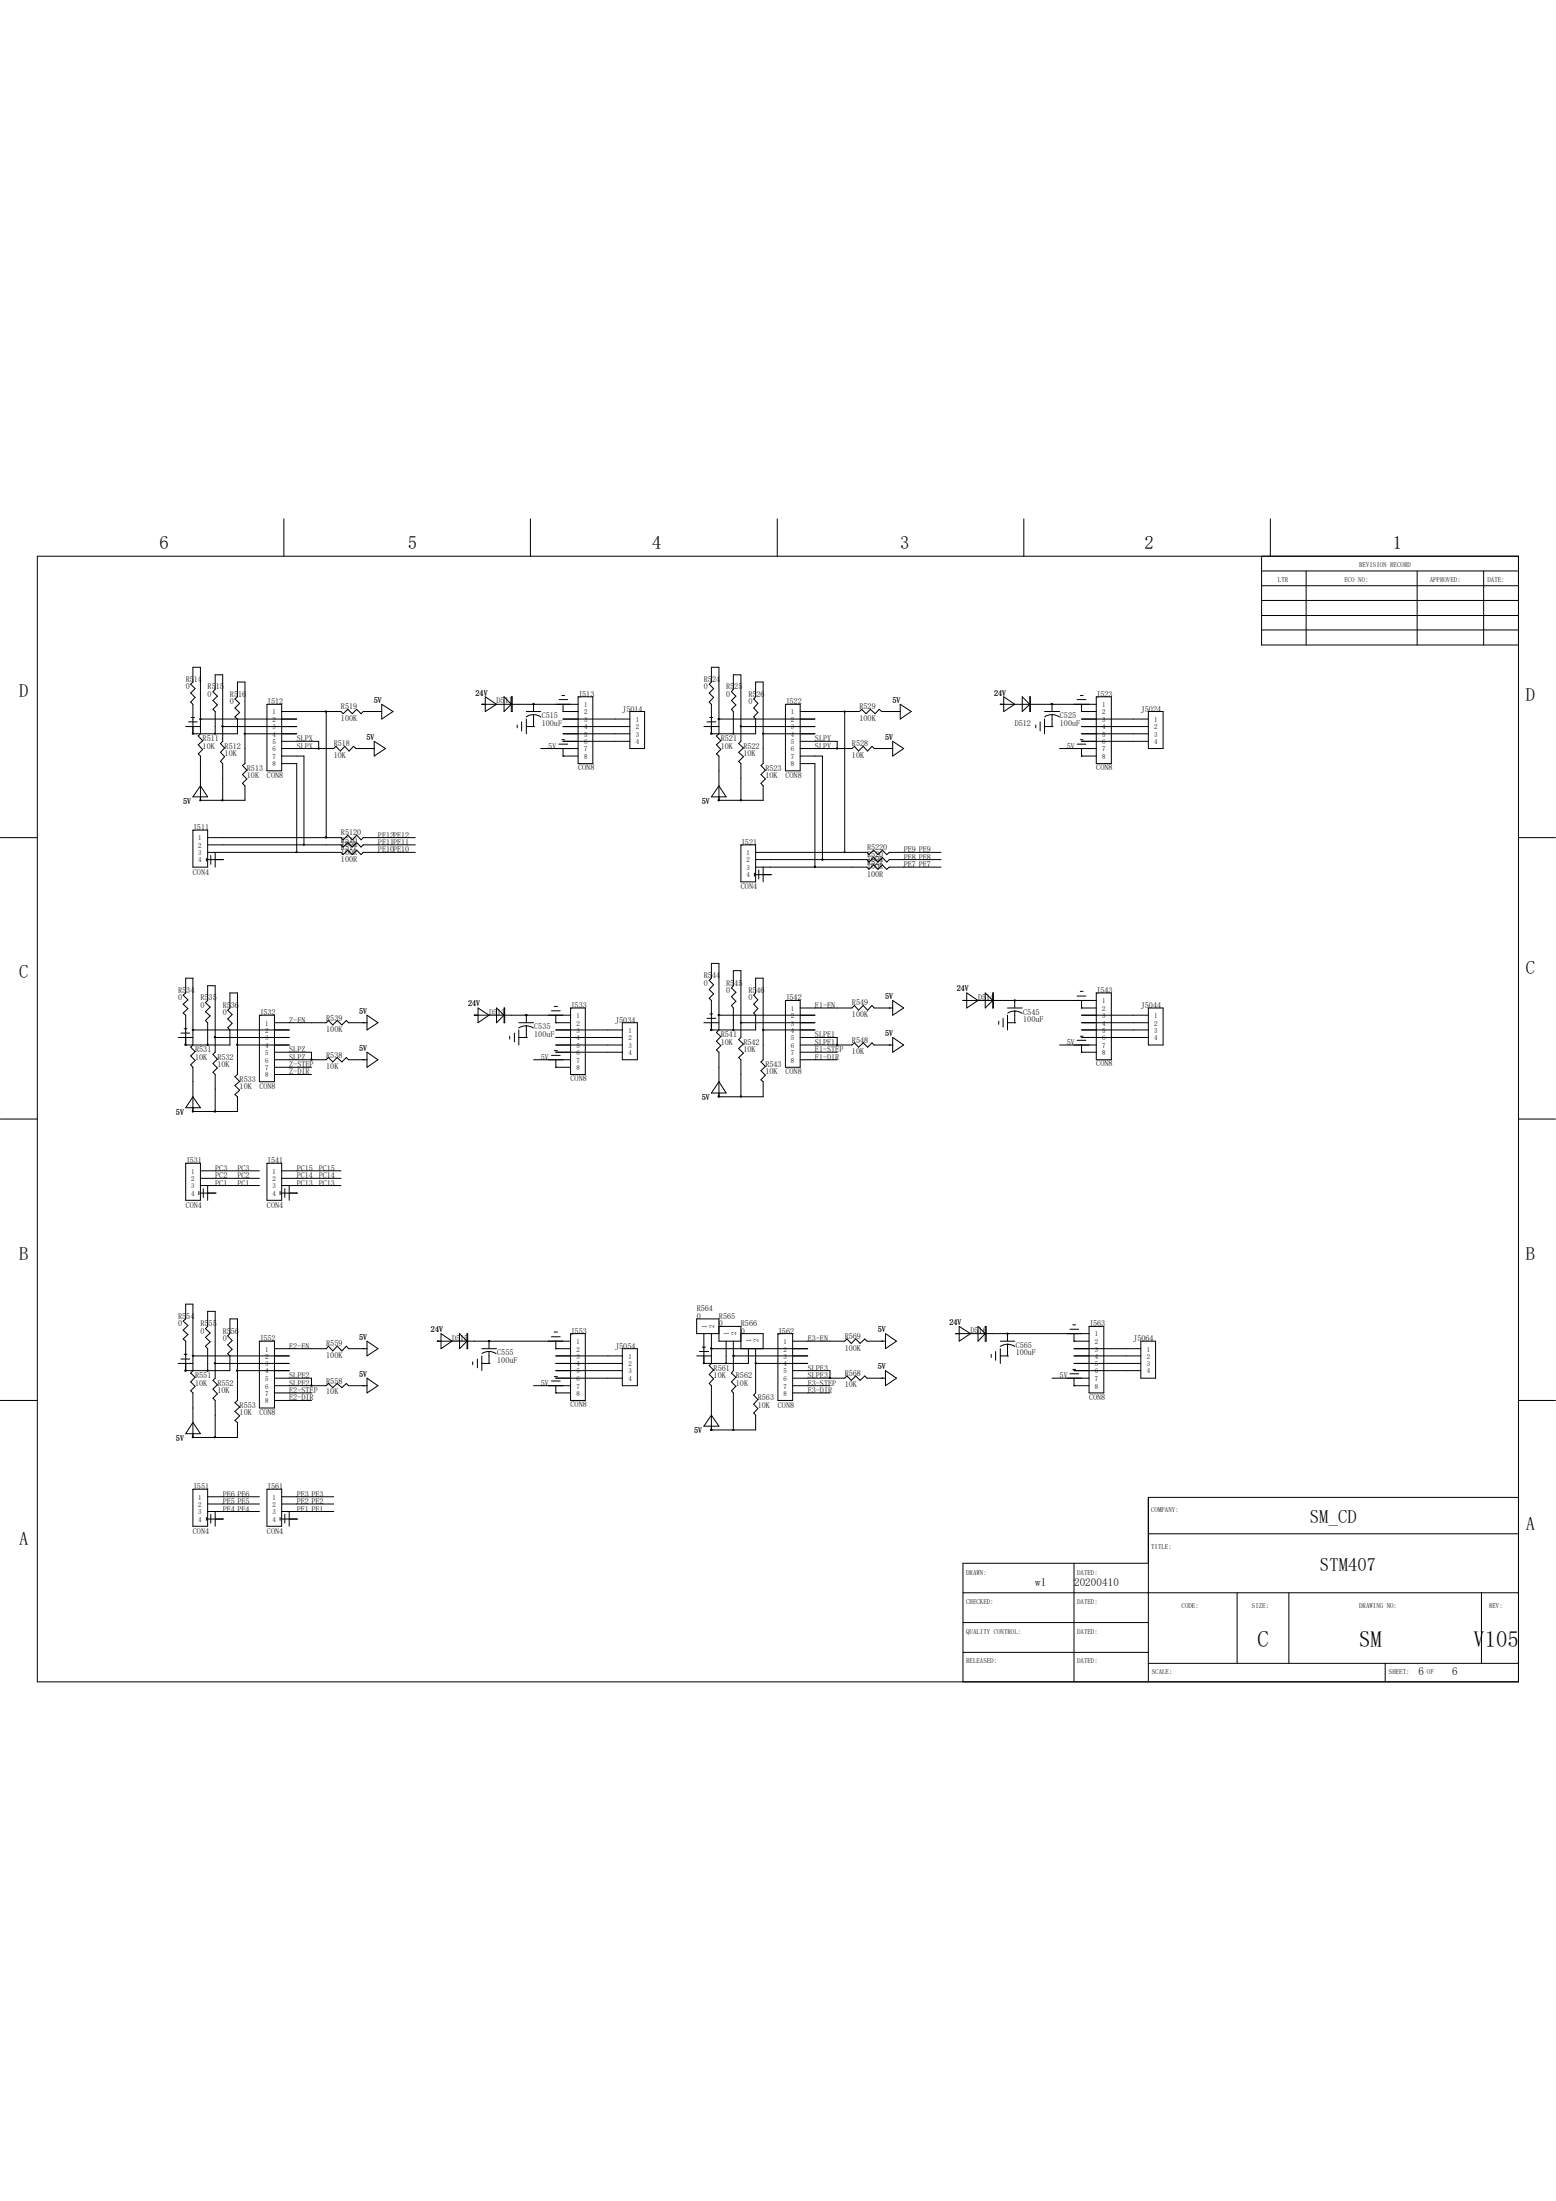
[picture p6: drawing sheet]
<svg xmlns="http://www.w3.org/2000/svg" width="210mm" height="297mm" viewBox="0 0 210 297" stroke-linecap="round" stroke-linejoin="round" font-family="sans-serif">
<g fill="none" stroke="#000" stroke-width=".13">
<path d="M5 75.1h199.9v151.8h-199.9zM38.3 70v5.1M71.6 70v5.1M104.9 70v5.1M138.2 70v5.1M170.3 77h34.6M170.3 79h34.6M170.3 75.1v11.9h34.6M171.4 70v5.1M176.3 77v10M191.3 77v10M200.2 77v10"/>
<path d="M25.1 98h2M25.4 97.4h1.2M25.8 96.8h.4M26 99h.1M26 99h6v-2l-.3-.3 .6-.6-.6-.6 .6-.6-.6-.6 .3-.3v-2h1.1v11l-.4 .3 .6 .6-.6 .6 .6 .6-.6 .6 .4 .3v2h-6M26 99v-4l-.3-.3 .6-.6-.6-.6 .6-.6-.6-.6 .3-.3v-2h1.1v9l-.3 .3 .5 .6-.5 .6 .5 .6-.5 .6 .3 .3v6M27.1 97h.1M27.1 97h12.9M29 99v-3l-.3-.3 .6-.6-.6-.6 .6-.6-.6-.6 .3-.3v-1.9h1.1v8.9l-.3 .3 .5 .6-.5 .6 .5 .6-.5 .6 .3 .3v5M30.1 98h.1M30.1 98h9.9M33.1 99h6.9"/>
<path d="M36 95h2v9h-2zM38 96h8l.3 .3 .6-.6 .6 .6 .6-.6 .6 .6 .3-.3h2.5M44 96h.1M44 96v17M51 96h.1M51.5 95l1.5 1-1.5 1zM65 95h.1M65 95h13M65.5 94l1.5 1-1.5 1zM68 94l1 1-1 1zM69 94h.1v2h-.1zM69.8 97.8v.4"/>
<path d="M70.4 97.4v1.2M71 96h2M71 98h1M71 97v2M72 95v1M72 96.4l.5 .1 .5 .3M72 95h.1M72 98h.1M72 96.4v1.6M72 96.4l-.5 .1-.5 .2M75.4 94.4h1.2M75.8 99.8h.4"/>
<path d="M75.8 93.9h.4M76 96h2M76 97h9M76 98h9M76 99h9M76 95v1M76 96h.1M78 94h2v9h-2zM85 96h2v5h-2zM95 98h2M95.4 97.4h1.2M95.8 96.8h.4"/>
<path d="M96 99h.1M96 99h6v-2l-.3-.3 .6-.6-.6-.6 .6-.6-.6-.6 .3-.3v-2h1v11l-.3 .3 .6 .6-.6 .6 .6 .6-.6 .6 .3 .3v2h-6M96 99v-4l-.3-.3 .6-.6-.6-.6 .6-.6-.6-.6 .3-.3v-2h1v9l-.3 .3 .6 .6-.6 .6 .6 .6-.6 .6 .3 .3v6M97 97h.1M97 97h13M99 99v-3l-.3-.3 .6-.6-.6-.6 .6-.6-.6-.6 .3-.3v-1.9h1v8.9l-.3 .3 .6 .6-.6 .6 .6 .6-.6 .6 .3 .3v5M100 98h.1M100 98h10M106 95h2v9h-2zM108 96h8l.3-.3 .6 .6 .6-.6 .6 .6 .6-.6 .3 .3h2.5M110 99h-7M114 96h.1"/>
<path d="M114 96v19M121 96h.1M121.5 95l1.5 1-1.5 1zM135 95h.1M135 95h13M135.5 94l1.4 1-1.4 1zM138 94l1 1-1 1zM139 94h.1v2h-.1zM139.8 97.8v.4M140.4 97.4v1.2M141 96h2M141 98h1"/>
<path d="M141 97v2M142 96.4l.5 .1 .5 .3M142 95h.1M142 98h.1M142 96.4v1.6M142 95v1M142 96.4l-.4 .1-.6 .2M145.4 94.4h1.2M145.8 99.8h.4M145.8 93.9h.4M146 96h.1M146 97h9"/>
<path d="M146 98h9M146 96h2M146 95v1M148 94h2v9h-2zM155 96h2v5h-2zM155 99h-9M170.3 81h34.6M170.3 83.1h34.6M170.3 85h34.6M0 113h5M26 112h2v5h-2zM27.1 108h.1"/>
<path d="M27.1 106l.9 1.5h-2zM27.9 115.8v.4M28 116h2.1M28.4 115.4v1.2M29 115v2M30.1 116h.1M38 103h2v12M38 100h5v1M38 101h7l.3-.3 .6 .6 .6-.6 .6 .6 .6-.6 .3 .3h2.5M38 102h3v12M43 101h.1M44 113h.1"/>
<path d="M50 101h.1M50.5 100l1.5 1-1.5 1zM56 113h-7l-.3 .3-.6-.6-.6 .6-.6-.6-.6 .6-.3-.3h-18M56 114h-7l-.3 .3-.6-.6-.6 .6-.6-.6-.6 .6-.3-.3h-18M56 115h-7l-.3 .3-.6-.6-.6 .6-.6-.6-.6 .6-.3-.3h-18M73 101h5M75.4 100.4h1.2M76 100h9M76 102h2M76 101v1M76 102h.1M97 108h.1"/>
<path d="M97 106l1 1.5h-2zM100 114h2v5h-2zM101.8 117.8v.4M102 116h15l.3 .3 .6-.6 .6 .6 .6-.6 .6 .6 .3-.3h7M102 118h2M102.4 117.4v1.2M103 117v2M104 118h.1M108 103h2v14M108 100h5v1M108 101h7l.3-.3 .6 .6 .6-.6 .6 .6 .6-.6 .3 .3h2.5M108 102h3v14"/>
<path d="M113 101h.1M120 101h.1M120.5 100l1.5 1-1.5 1zM127 117h-7l-.3 .3-.6-.6-.6 .6-.6-.6-.6 .6-.3-.3h-15M127 115h-7l-.3 .3-.6-.6-.6 .6-.6-.6-.6 .6-.3-.3h-15M143 101h5M145.4 100.4h1.2M146 102h.1M146 100h9M146 102h2M146 101v1M204.9 113h5"/>
<path d="M24 140h2M24.4 139.4h1.2M24.8 138.8h.4M26 139h.1M26 139h13M29 140h.1M29 140h10M35 137h2v9h-2zM37 138h7l.3-.3 .6 .6 .6-.6 .6 .6 .6-.6 .3 .3h2.5M49 138h.1M49.5 137l1.5 1-1.5 1zM64 137h.1"/>
<path d="M64 137h13M64.5 136l1.5 1-1.5 1zM67 136l1 1-1 1zM68 136h.1v2h-.1zM68.8 139.8v.4M69.4 139.4v1.2M70 138h2M70 140h1M70 139v2M71 138.4l-.4 .1-.6 .2M71 138.4l.4 .1 .6 .2M71 137h.1"/>
<path d="M71 140h.1M71 138.4v1.6M71 137v1M74.4 136.4h1.2M74.8 135.8h.4M75 138h.1M75 139h9M75 140h9M75 138h2M75 137v1M77 136h2v9h-2zM84 138h2v5h-2z"/>
<path d="M95 138h2M95.4 137.4h1.2M95.8 136.8h.4M96 139h.1M96 139h6v-2l-.3-.3 .6-.6-.6-.6 .6-.6-.6-.6 .3-.3v-2h1v11l-.3 .3 .6 .6-.6 .6 .6 .6-.6 .6 .3 .3v2h-6M96 139v-4l-.3-.3 .6-.6-.6-.6 .6-.6-.6-.6 .3-.3v-2h1v9l-.3 .3 .6 .6-.6 .6 .6 .6-.6 .6 .3 .3v6M97 137h.1M97 137h13M99 139v-3l-.3-.3 .6-.6-.6-.6 .6-.6-.6-.6 .3-.3v-2h1v9l-.3 .3 .6 .6-.6 .6 .6 .6-.6 .6 .3 .3v5M100 138h.1M100 138h10M103 139h7"/>
<path d="M106 135h2v9h-2zM108 136h7l.3-.3 .6 .6 .6-.6 .6 .6 .6-.6 .3 .3h2.5M108 140h5v1M120 136h.1M120.5 135l1.5 1-1.5 1zM120.5 140l1.5 1-1.5 1zM130 135h.1M130 135h18M130.5 134l1.5 1-1.5 1zM133 134l1 1-1 1zM134 134h.1v2h-.1zM134.8 137.8v.4"/>
<path d="M135.4 137.4v1.2M136 136h2M136 138h.9M136 137v2M136.9 136.4l-.3 .1-.6 .2M136.9 135h.1M136.9 138h.1M136.9 136.4v1.6M136.9 135v1M137 136.4l.5 .1 .5 .2M145.4 134.4h1.2M145.8 139.8h.4"/>
<path d="M145.8 133.8h.4M146 136h.1M146 137h9M146 138h9M146 139h9M146 140h9M146 136h2M146 135v1M148 134h2v9h-2zM155 136h2v5h-2zM0 151h5M25.1 141h.1"/>
<path d="M25.1 141h5.9v-2l-.3-.3 .6-.6-.6-.6 .6-.6-.6-.6 .3-.3v-2h1v11l-.3 .3 .6 .6-.6 .6 .6 .6-.6 .6 .3 .3v2h-6M25.1 157h2v5h-2zM25.1 141v-4l-.4-.3 .7-.6-.7-.6 .7-.6-.7-.6 .4-.3v-2h.9v9l-.3 .3 .6 .6-.6 .6 .6 .6-.6 .6 .3 .3v6M26 150h.1M26 148l1.1 1.5h-2zM28 141v-3l-.3-.3 .7-.6-.7-.6 .7-.6-.7-.6 .3-.3v-2h1v9l-.3 .3 .6 .6-.6 .6 .6 .6-.6 .6 .3 .3v5M28 160v2M32 141h7M35 158h-7.9M35 159h-7.9M35 160h-7.9M36 157h2v5h-2z"/>
<path d="M37 142h5v1M37 143h7l.3-.3 .6 .6 .6-.6 .6 .6 .6-.6 .3 .3h2.5M39 160v2M42 143h.1M42 145h-5M42 144h-5M46 158h-8M46 159h-8M46 160h-8M49 143h.1M49.5 142l1.5 1-1.5 1zM72 143h5"/>
<path d="M74.4 142.4h1.2M74.8 141.8h.4M75 144h.1M75 141h9M75 142h9M75 144h2M75 143v1M97 148h.1M97 146l1 1.5h-2zM108 141h7l.3-.3 .6 .6 .6-.6 .6 .6 .6-.6 .3 .3h2.5M113 141h.1M113 142h-5"/>
<path d="M113 143h-5M120 141h.1M143 141h5M145.4 140.4h1.2M146 142h.1M146 142h2M146 141v1M204.9 151h5M26.8 160.8v.4M27.1 161h1.9M27.4 160.4v1.2M29 161h.1"/>
<path d="M37.8 160.8v.4M38 161h2M38.4 160.4v1.2M40 161h.1M59.5 180l1.5 1-1.5 1zM62 180l1 1-1 1zM63 180h.1v2h-.1zM74.8 179.7h.4M77 180h2v9h-2zM95 180v4M96 180v4l-.3 .3 .6 .6-.6 .6 .6 .6-.6 .6 .3 .3v6M97 180h-3v-2h3v3h3"/>
<path d="M97 179h3v3M100 180h3v2M105 180h2v9h-2zM119.5 180l1.5 1-1.5 1zM129 180h.1M129 180h18M129.5 179l1.5 1-1.5 1zM132 179l1 1-1 1zM133 179h.1v2h-.1zM136 180h.1M136 180v1M144.4 179.4h1.2"/>
<path d="M144.8 178.8h.4M144.9 180v1M147 179h2v9h-2zM0 189h5M24 184h2M24.4 183.4h1.2M24.8 182.8h.4M25.1 185h.1M25.1 185h5.9v-2l-.3-.3 .6-.6-.6-.6 .6-.6-.6-.6 .3-.3v-2h1v11l-.3 .3 .6 .6-.6 .6 .6 .6-.6 .6 .3 .2v2.1h-6M25.1 185v-4l-.4-.3 .7-.6-.7-.6 .7-.6-.7-.6 .4-.3v-2h.9v9l-.3 .3 .6 .5-.6 .7 .6 .6-.6 .6 .3 .3v6M26 183h.1M26 194h.1"/>
<path d="M26 183h13M26 191.9l1.1 1.6h-2zM28 185v-3l-.3-.3 .7-.6-.7-.6 .7-.6-.7-.6 .3-.3v-2h1v9l-.3 .3 .6 .6-.6 .6 .6 .6-.6 .6 .3 .3v5M29 184h.1M29 184h10M32 185h7M35 181h2v9h-2zM37 182h7l.3-.3 .6 .6 .6-.6 .6 .6 .6-.6 .3 .3h2.5M37 186h5v1M37 187h7l.3-.3 .6 .5 .6-.5 .6 .5 .6-.5 .3 .3h2.5M42 187h.1M42 189h-5"/>
<path d="M42 188h-5M49 187h.1M49 182h.1M49.5 181l1.5 1-1.5 1zM49.5 186l1.5 1-1.5 1zM59 181h.1M59 181h18M63.8 183.8v.3M64.4 183.4v1.2M65 182h2M65 184h1M65 183v2"/>
<path d="M66 182.4l.5 .1 .5 .2M66 181h.1M66 184h.1M66 182.4v1.6M66 181v1M66 182.4h-.4l-.6 .2M72 187h5M74.4 186.4h1.2M74.4 180.4h1.2M74.8 185.8h.4M75 188h.1M75 182h.1"/>
<path d="M75 183h9M75 184h9M75 185h9M75 186h9M75 182h2M75 188h2M75 181v1M75 187v1M84 182h2v5h-2zM94 183h2M94.4 182.4h1.2M94.8 181.8h.4"/>
<path d="M95 184h.1M96 182h.1M96 193h.1M96 182h13M96 191l1 1.4h-2zM98 181v3M99 183h.1M99 183h10M99 181v4l-.3 .3 .6 .5-.6 .7 .6 .6-.6 .6 .3 .3v5M101 182v2h-6M102 182v6l-.3 .3 .6 .5-.6 .7 .6 .6-.6 .6 .3 .3v2h-6M102 184h.1"/>
<path d="M102 184h7M107 181h7l.3-.3 .6 .6 .6-.6 .6 .6 .6-.6 .3 .3h2.5M107 185h5v1M107 186h7l.3-.3 .6 .6 .6-.6 .6 .6 .6-.6 .3 .3h2.5M112 186h.1M112 187h-5M112 188h-5M119 186h.1M119 181h.1M119.5 185l1.5 1-1.5 1zM133.8 182.8v.4M134.4 182.4v1.2"/>
<path d="M135 181h1.9M135 183h1M135 182v2M136 181.4h-.4l-.6 .3M136 183h.1M136 181.4v1.6M136 181.4h.4l.6 .3M142 186h5M144.4 185.4h1.2M144.8 184.8h.4M144.9 187h.1M144.9 181h.1"/>
<path d="M144.9 182h9.1M144.9 183h9.1M144.9 184h9.1M144.9 185h9.1M144.9 186v1M144.9 181h2.1M144.9 187h2.1M154 181h2v5h-2zM204.9 189h5M26 201h2v5h-2zM27.9 204.8v.3M28 205h2.1"/>
<path d="M28.4 204.3v1.2M29 204v2M30.1 205h.1M35 202h-7M35 202.9h-7M35 204h-7M36 201h2v5h-2zM37.8 204.8v.3M38 205h2M38.4 204.3v1.2M39 204v2M40 205h.1"/>
<path d="M45 202h-7M45 202.9h-7M45 204h-7M130 214.9h74.9M130 218.9h25M144.9 210.9v16M155 207h49.9M155 210.9h-25v16M167 214.9v9.6M173.9 214.9v9.6M199.9 214.9v9.6M204.9 202.1h-49.9v24.8"/>
<path d="M130 223h25M155 224.5h49.9M186.9 224.5v2.4"/>
</g>
<g fill="#000" stroke="#000" stroke-width=".13">
<path d="M27 97h.1l-.1 .1z" fill-rule="evenodd"/>
<path d="M28.9 99h.2l-.1 .1z" fill-rule="evenodd"/>
<path d="M33 99h.1l-.1 .1z" fill-rule="evenodd"/>
<path d="M71.9 94.9h.1v.2z" fill-rule="evenodd"/>
<path d="M95.9 99h.2l-.1 .1z" fill-rule="evenodd"/>
<path d="M98.9 99h.2l-.1 .1z" fill-rule="evenodd"/>
<path d="M102.9 99h.2l-.1 .1z" fill-rule="evenodd"/>
<path d="M113.9 96h.1v.1z" fill-rule="evenodd"/>
<path d="M27 107.9h.1l-.1 .2z" fill-rule="evenodd"/>
<path d="M39.9 115h.2l-.1 .1z" fill-rule="evenodd"/>
<path d="M112.9 100.9h.1v.2z" fill-rule="evenodd"/>
<path d="M26 138.9h.1l-.1 .2z" fill-rule="evenodd"/>
<path d="M70.9 136.9l.2 .1h-.1z" fill-rule="evenodd"/>
<path d="M96.9 136.9l.2 .1h-.1z" fill-rule="evenodd"/>
<path d="M99.9 137.9l.2 .1h-.1z" fill-rule="evenodd"/>
<path d="M26 149.9h.1l-.1 .2z" fill-rule="evenodd"/>
<path d="M42 142.9h.1l-.1 .1z" fill-rule="evenodd"/>
<path d="M112.9 140.9h.1v.2z" fill-rule="evenodd"/>
<path d="M135.9 179.9h.1v.1z" fill-rule="evenodd"/>
<path d="M26 193.9h.1l-.1 .1z" fill-rule="evenodd"/>
<path d="M28.9 183.9l.2 .1h-.1z" fill-rule="evenodd"/>
<path d="M42 186.9h.1l-.1 .1z" fill-rule="evenodd"/>
<path d="M94.9 183.9l.2 .1h-.1z" fill-rule="evenodd"/>
<path d="M98.9 182.9h.2l-.1 .1z" fill-rule="evenodd"/>
<path d="M101.9 183.9l.2 .1h-.1z" fill-rule="evenodd"/>
<circle cx="26" cy="99" r=".06"/>
<circle cx="30" cy="98" r=".08"/>
<circle cx="44" cy="96" r=".08"/>
<circle cx="97" cy="97" r=".08"/>
<circle cx="100" cy="98" r=".08"/>
<circle cx="141.9" cy="95" r=".08"/>
<circle cx="30" cy="108" r=".08"/>
<circle cx="41" cy="114" r=".06"/>
<circle cx="43" cy="101" r=".08"/>
<circle cx="44" cy="113" r=".08"/>
<circle cx="97" cy="108" r=".08"/>
<circle cx="100" cy="108" r=".08"/>
<circle cx="110" cy="117" r=".08"/>
<circle cx="111" cy="116" r=".08"/>
<circle cx="114" cy="115" r=".06"/>
<circle cx="29" cy="140" r=".08"/>
<circle cx="96" cy="139" r=".08"/>
<circle cx="99" cy="139" r=".08"/>
<circle cx="103" cy="139" r=".08"/>
<circle cx="136.9" cy="135" r=".08"/>
<circle cx="25" cy="141" r=".08"/>
<circle cx="28" cy="141" r=".08"/>
<circle cx="29" cy="150" r=".08"/>
<circle cx="32" cy="141" r=".08"/>
<circle cx="97" cy="148" r=".08"/>
<circle cx="100" cy="148" r=".08"/>
<circle cx="25" cy="185" r=".08"/>
<circle cx="26" cy="182.9" r=".06"/>
<circle cx="28" cy="185" r=".08"/>
<circle cx="29" cy="193.9" r=".08"/>
<circle cx="32" cy="185" r=".08"/>
<circle cx="66" cy="181" r=".08"/>
<circle cx="96" cy="181.9" r=".08"/>
<circle cx="96" cy="193" r=".08"/>
<circle cx="98" cy="184" r=".06"/>
<circle cx="99" cy="193" r=".08"/>
<circle cx="112" cy="185.9" r=".08"/>
</g>
<g font-size="3">
<text x="169.7" y="222.3">C</text>
<text x="183.4" y="222.3">SM</text>
<text x="198.9" y="222.3">V105</text>
</g>
<g font-size="2.5">
<text x="21.5" y="74">6</text>
<text x="55" y="74">5</text>
<text x="88" y="74">4</text>
<text x="121.5" y="74">3</text>
<text x="154.5" y="74">2</text>
<text x="188" y="74">1</text>
<text x="2.6" y="94">D</text>
<text x="205.9" y="94.5">D</text>
<text x="2.6" y="132">C</text>
<text x="205.9" y="131.5">C</text>
<text x="2.6" y="170">B</text>
<text x="205.9" y="170">B</text>
<text x="2.6" y="208.5">A</text>
<text x="176.8" y="205.5">SM_CD</text>
<text x="205.9" y="206.5">A</text>
<text x="178.1" y="212">STM407</text>
</g>
<g font-size="1.5">
<text x="139.7" y="214.1">wl</text>
<text x="145" y="214.1">20200410</text>
<text x="191.4" y="226.1">6</text>
<text x="196" y="226.1">6</text>
</g>
<g font-size="1.1">
<text x="25.1" y="92">R514</text>
<text x="25.1" y="93">0</text>
<text x="28" y="93">R515</text>
<text x="28" y="94">0</text>
<text x="31" y="94">R516</text>
<text x="31" y="95">0</text>
<text x="36" y="95">J512</text>
<text x="46" y="95.7">R519</text>
<text x="50.5" y="94.8">5V</text>
<text x="64.2" y="93.9">24V</text>
<text x="67" y="94.9">D511</text>
<text x="78" y="94">J513</text>
<text x="95" y="92">R524</text>
<text x="95" y="93">0</text>
<text x="98" y="93">R525</text>
<text x="98" y="94">0</text>
<text x="101" y="94">R526</text>
<text x="101" y="95">0</text>
<text x="106" y="95">J522</text>
<text x="116" y="95.7">R529</text>
<text x="120.4" y="94.8">5V</text>
<text x="134.2" y="93.9">24V</text>
<text x="148" y="94">J523</text>
<text x="27.3" y="100">R511</text>
<text x="27.3" y="101">10K</text>
<text x="30.3" y="101">R512</text>
<text x="40" y="100">SLPX</text>
<text x="40" y="101">SLPX</text>
<text x="45" y="100.7">R518</text>
<text x="46" y="97.3">100K</text>
<text x="49.4" y="99.8">5V</text>
<text x="73.1" y="96.9">C515</text>
<text x="73.1" y="97.9">100uF</text>
<text x="74" y="101">5V</text>
<text x="84" y="96">J5014</text>
<text x="97.3" y="100">R521</text>
<text x="97.3" y="101">10K</text>
<text x="100.3" y="101">R522</text>
<text x="110" y="100">SLPY</text>
<text x="110" y="101">SLPY</text>
<text x="115" y="100.7">R528</text>
<text x="116" y="97.3">100K</text>
<text x="119.5" y="99.8">5V</text>
<text x="137" y="97.9">D512</text>
<text x="143" y="96.9">C525</text>
<text x="143" y="97.9">100uF</text>
<text x="144" y="101">5V</text>
<text x="154" y="96">J5024</text>
<text x="30.3" y="102">10K</text>
<text x="33.3" y="104">R513</text>
<text x="33.3" y="105">10K</text>
<text x="36" y="105">CON8</text>
<text x="45" y="102.2">10K</text>
<text x="78" y="103.9">CON8</text>
<text x="100.3" y="102">10K</text>
<text x="103.3" y="104">R523</text>
<text x="103.3" y="105">10K</text>
<text x="106" y="105">CON8</text>
<text x="115" y="102.2">10K</text>
<text x="148" y="103.9">CON8</text>
<text x="24.7" y="108.5">5V</text>
<text x="26" y="112">J511</text>
<text x="46" y="113.7">R510</text>
<text x="46" y="112.7">R5120</text>
<text x="51" y="113">PE12PE12</text>
<text x="94.7" y="108.5">5V</text>
<text x="26" y="118">CON4</text>
<text x="46" y="114.7">R517</text>
<text x="46" y="116.3">100R</text>
<text x="46" y="115.3">100R</text>
<text x="46" y="114.3">100R</text>
<text x="51" y="115">PE10PE10</text>
<text x="51" y="114">PE11PE11</text>
<text x="100" y="114">J521</text>
<text x="117" y="116.7">R527</text>
<text x="117" y="118.3">100R</text>
<text x="117" y="115.7">R520</text>
<text x="117" y="117.3">100R</text>
<text x="117" y="114.7">R5220</text>
<text x="117" y="116.3">100R</text>
<text x="122" y="117">PE7 PE7</text>
<text x="122" y="116">PE8 PE8</text>
<text x="122" y="115">PE9 PE9</text>
<text x="100" y="120">CON4</text>
<text x="95" y="132">R544</text>
<text x="24" y="134">R534</text>
<text x="24" y="135">0</text>
<text x="27.1" y="135">R535</text>
<text x="27.1" y="136">0</text>
<text x="30.1" y="136">R536</text>
<text x="30.1" y="137">0</text>
<text x="35" y="137">J532</text>
<text x="44" y="137.7">R539</text>
<text x="48.5" y="136.8">5V</text>
<text x="63.2" y="135.8">24V</text>
<text x="66" y="136.9">D513</text>
<text x="77" y="136">J533</text>
<text x="95" y="133">0</text>
<text x="98" y="133">R545</text>
<text x="98" y="134">0</text>
<text x="101" y="134">R546</text>
<text x="101" y="135">0</text>
<text x="106" y="135">J542</text>
<text x="110" y="136">E1-EN</text>
<text x="115" y="135.7">R549</text>
<text x="115" y="137.3">100K</text>
<text x="119.5" y="134.8">5V</text>
<text x="129.1" y="133.8">24V</text>
<text x="132" y="134.9">D514</text>
<text x="138.1" y="136.9">C545</text>
<text x="138.1" y="137.9">100uF</text>
<text x="148" y="134">J543</text>
<text x="154" y="136">J5044</text>
<text x="26.3" y="142">R531</text>
<text x="26.3" y="143">10K</text>
<text x="29.3" y="143">R532</text>
<text x="39" y="142">SLPZ</text>
<text x="39" y="143">SLPZ</text>
<text x="39" y="138">Z-EN</text>
<text x="44" y="142.7">R538</text>
<text x="44" y="139.3">100K</text>
<text x="48.5" y="141.8">5V</text>
<text x="72.1" y="138.9">C535</text>
<text x="72.1" y="139.9">100uF</text>
<text x="73" y="143">5V</text>
<text x="83" y="138">J5034</text>
<text x="97.3" y="140">R541</text>
<text x="97.3" y="141">10K</text>
<text x="100.3" y="141">R542</text>
<text x="100.3" y="142">10K</text>
<text x="110" y="140">SLPE1</text>
<text x="110" y="141">SLPE1</text>
<text x="110" y="142">E1-STEP</text>
<text x="110" y="143">E1-DIR</text>
<text x="115" y="140.7">R548</text>
<text x="115" y="142.2">10K</text>
<text x="119.5" y="139.8">5V</text>
<text x="144" y="141">5V</text>
<text x="148" y="143.9">CON8</text>
<text x="29.3" y="144">10K</text>
<text x="32.3" y="146">R533</text>
<text x="32.3" y="147">10K</text>
<text x="35" y="147">CON8</text>
<text x="39" y="144">Z-STEP</text>
<text x="39" y="145">Z-DIR</text>
<text x="44" y="144.2">10K</text>
<text x="77" y="145.9">CON8</text>
<text x="94.7" y="148.5">5V</text>
<text x="103.3" y="144">R543</text>
<text x="103.3" y="145">10K</text>
<text x="106" y="145">CON8</text>
<text x="23.7" y="150.5">5V</text>
<text x="25.1" y="157">J531</text>
<text x="29" y="158">PC3</text>
<text x="29" y="159">PC2</text>
<text x="29" y="160">PC1</text>
<text x="32" y="158">PC3</text>
<text x="32" y="159">PC2</text>
<text x="32" y="160">PC1</text>
<text x="36" y="157">J541</text>
<text x="40" y="158">PC15 PC15</text>
<text x="40" y="159">PC14 PC14</text>
<text x="40" y="160">PC13 PC13</text>
<text x="25.1" y="163">CON4</text>
<text x="36" y="163">CON4</text>
<text x="24" y="178">R554</text>
<text x="24" y="179">0</text>
<text x="27.1" y="179">R555</text>
<text x="27.1" y="180">0</text>
<text x="30.1" y="180">R556</text>
<text x="58.2" y="179.7">24V</text>
<text x="77" y="180">J553</text>
<text x="94" y="177">R564</text>
<text x="94" y="178">0</text>
<text x="97" y="178">R565</text>
<text x="97" y="179">0</text>
<text x="100" y="179">R566</text>
<text x="100" y="180">0</text>
<text x="105" y="180">J562</text>
<text x="118.5" y="179.7">5V</text>
<text x="128.1" y="178.8">24V</text>
<text x="131" y="179.9">D516</text>
<text x="147" y="179">J563</text>
<text x="26.3" y="186">R551</text>
<text x="30.1" y="181">0</text>
<text x="35" y="181">J552</text>
<text x="39" y="186">SLPE2</text>
<text x="39" y="182">E2-EN</text>
<text x="44" y="181.7">R559</text>
<text x="44" y="183.3">100K</text>
<text x="48.5" y="185.8">5V</text>
<text x="48.5" y="180.8">5V</text>
<text x="61" y="180.9">D515</text>
<text x="67.1" y="182.9">C555</text>
<text x="67.1" y="183.9">100uF</text>
<text x="83" y="182">J5054</text>
<text x="96.3" y="185">R561</text>
<text x="96.3" y="186">10K</text>
<text x="99.3" y="186">R562</text>
<text x="109" y="185">SLPE3</text>
<text x="109" y="186">SLPE3</text>
<text x="109" y="181">E3-EN</text>
<text x="114" y="185.7">R568</text>
<text x="114" y="180.7">R569</text>
<text x="114" y="182.3">100K</text>
<text x="118.5" y="184.8">5V</text>
<text x="137.1" y="181.9">C565</text>
<text x="137.1" y="182.9">100uF</text>
<text x="143" y="186">5V</text>
<text x="153" y="181">J5064</text>
<text x="26.3" y="187">10K</text>
<text x="29.3" y="187">R552</text>
<text x="29.3" y="188">10K</text>
<text x="32.3" y="190">R553</text>
<text x="32.3" y="191">10K</text>
<text x="35" y="191">CON8</text>
<text x="39" y="187">SLPE2</text>
<text x="39" y="188">E2-STEP</text>
<text x="39" y="189">E2-DIR</text>
<text x="44" y="186.7">R558</text>
<text x="44" y="188.2">10K</text>
<text x="73" y="187">5V</text>
<text x="77" y="189.9">CON8</text>
<text x="99.3" y="187">10K</text>
<text x="102.3" y="189">R563</text>
<text x="102.3" y="190">10K</text>
<text x="105" y="190">CON8</text>
<text x="109" y="187">E3-STEP</text>
<text x="109" y="188">E3-DIR</text>
<text x="114" y="187.2">10K</text>
<text x="147" y="188.8">CON8</text>
<text x="23.7" y="194.4">5V</text>
<text x="93.7" y="193.4">5V</text>
<text x="26" y="201">J551</text>
<text x="30.1" y="202">PE6 PE6</text>
<text x="30.1" y="202.9">PE5 PE5</text>
<text x="30.1" y="204">PE4 PE4</text>
<text x="36" y="201">J561</text>
<text x="40" y="202">PE3 PE3</text>
<text x="40" y="202.9">PE2 PE2</text>
<text x="40" y="204">PE1 PE1</text>
<text x="26" y="207">CON4</text>
<text x="36" y="207">CON4</text>
</g>
<g font-size=".9">
<text x="183.4" y="76.5">REVISION RECORD</text>
<text x="172.5" y="78.5">LTR</text>
<text x="181.4" y="78.5">ECO NO:</text>
<text x="193" y="78.5">APPROVED:</text>
<text x="200.7" y="78.5">DATE:</text>
<text x="78.8" y="95.4">1</text>
<text x="148.8" y="95.4">1</text>
<text x="36.8" y="96.4">1</text>
<text x="36.8" y="97.4">2</text>
<text x="36.8" y="98.4">3</text>
<text x="36.8" y="99.4">4</text>
<text x="36.8" y="100.4">5</text>
<text x="36.8" y="101.4">6</text>
<text x="78.8" y="96.4">2</text>
<text x="78.8" y="97.4">3</text>
<text x="78.8" y="98.4">4</text>
<text x="78.8" y="99.4">5</text>
<text x="78.8" y="100.4">6</text>
<text x="78.8" y="101.4">7</text>
<text x="85.8" y="97.4">1</text>
<text x="85.8" y="98.4">2</text>
<text x="85.8" y="99.4">3</text>
<text x="85.8" y="100.4">4</text>
<text x="106.7" y="96.4">1</text>
<text x="106.7" y="97.4">2</text>
<text x="106.7" y="98.4">3</text>
<text x="106.7" y="99.4">4</text>
<text x="106.7" y="100.4">5</text>
<text x="106.7" y="101.4">6</text>
<text x="148.8" y="96.4">2</text>
<text x="148.8" y="97.4">3</text>
<text x="148.8" y="98.4">4</text>
<text x="148.8" y="99.4">5</text>
<text x="148.8" y="100.4">6</text>
<text x="148.8" y="101.4">7</text>
<text x="155.7" y="97.4">1</text>
<text x="155.7" y="98.4">2</text>
<text x="155.7" y="99.4">3</text>
<text x="155.7" y="100.4">4</text>
<text x="36.8" y="102.4">7</text>
<text x="36.8" y="103.4">8</text>
<text x="78.8" y="102.4">8</text>
<text x="106.7" y="102.4">7</text>
<text x="106.7" y="103.4">8</text>
<text x="148.8" y="102.4">8</text>
<text x="26.8" y="113.4">1</text>
<text x="26.8" y="114.4">2</text>
<text x="26.8" y="115.4">3</text>
<text x="26.8" y="116.4">4</text>
<text x="100.8" y="115.4">1</text>
<text x="100.8" y="116.4">2</text>
<text x="100.8" y="117.4">3</text>
<text x="100.8" y="118.4">4</text>
<text x="77.8" y="137.4">1</text>
<text x="106.7" y="136.4">1</text>
<text x="106.7" y="137.4">2</text>
<text x="148.8" y="135.4">1</text>
<text x="148.8" y="136.4">2</text>
<text x="148.8" y="137.4">3</text>
<text x="155.7" y="137.4">1</text>
<text x="35.8" y="138.4">1</text>
<text x="35.8" y="139.4">2</text>
<text x="35.8" y="140.4">3</text>
<text x="35.8" y="141.4">4</text>
<text x="35.8" y="142.4">5</text>
<text x="35.8" y="143.4">6</text>
<text x="77.8" y="138.4">2</text>
<text x="77.8" y="139.4">3</text>
<text x="77.8" y="140.4">4</text>
<text x="77.8" y="141.4">5</text>
<text x="77.8" y="142.4">6</text>
<text x="77.8" y="143.4">7</text>
<text x="84.8" y="139.4">1</text>
<text x="84.8" y="140.4">2</text>
<text x="84.8" y="141.4">3</text>
<text x="84.8" y="142.4">4</text>
<text x="106.7" y="138.4">3</text>
<text x="106.7" y="139.4">4</text>
<text x="106.7" y="140.4">5</text>
<text x="106.7" y="141.4">6</text>
<text x="106.7" y="142.4">7</text>
<text x="106.7" y="143.4">8</text>
<text x="148.8" y="138.4">4</text>
<text x="148.8" y="139.4">5</text>
<text x="148.8" y="140.4">6</text>
<text x="148.8" y="141.4">7</text>
<text x="148.8" y="142.4">8</text>
<text x="155.7" y="138.4">2</text>
<text x="155.7" y="139.4">3</text>
<text x="155.7" y="140.4">4</text>
<text x="35.8" y="144.4">7</text>
<text x="35.8" y="145.4">8</text>
<text x="77.8" y="144.4">8</text>
<text x="25.8" y="158.4">1</text>
<text x="25.8" y="159.4">2</text>
<text x="25.8" y="160.4">3</text>
<text x="25.8" y="161.4">4</text>
<text x="36.8" y="158.4">1</text>
<text x="36.8" y="159.4">2</text>
<text x="36.8" y="160.4">3</text>
<text x="36.8" y="161.4">4</text>
<text x="95.4" y="179.2" transform="rotate(-90 95.4 179.2)">1</text>
<text x="96.4" y="179.2" transform="rotate(-90 96.4 179.2)">2</text>
<text x="35.8" y="182.4">1</text>
<text x="35.8" y="183.3">2</text>
<text x="35.8" y="184.4">3</text>
<text x="35.8" y="185.3">4</text>
<text x="77.8" y="181.4">1</text>
<text x="77.8" y="182.4">2</text>
<text x="77.8" y="183.3">3</text>
<text x="77.8" y="184.4">4</text>
<text x="77.8" y="185.3">5</text>
<text x="84.8" y="183.3">1</text>
<text x="84.8" y="184.4">2</text>
<text x="84.8" y="185.3">3</text>
<text x="98.4" y="180.2" transform="rotate(-90 98.4 180.2)">1</text>
<text x="99.4" y="180.2" transform="rotate(-90 99.4 180.2)">2</text>
<text x="101.4" y="181.1" transform="rotate(-90 101.4 181.1)">1</text>
<text x="102.4" y="181.1" transform="rotate(-90 102.4 181.1)">2</text>
<text x="105.8" y="181.4">1</text>
<text x="105.8" y="182.4">2</text>
<text x="105.8" y="183.3">3</text>
<text x="105.8" y="184.4">4</text>
<text x="105.8" y="185.3">5</text>
<text x="147.7" y="180.3">1</text>
<text x="147.7" y="181.4">2</text>
<text x="147.7" y="182.4">3</text>
<text x="147.7" y="183.3">4</text>
<text x="147.7" y="184.4">5</text>
<text x="147.7" y="185.3">6</text>
<text x="154.8" y="182.4">1</text>
<text x="154.8" y="183.3">2</text>
<text x="154.8" y="184.4">3</text>
<text x="154.8" y="185.3">4</text>
<text x="35.8" y="186.4">5</text>
<text x="35.8" y="187.4">6</text>
<text x="35.8" y="188.3">7</text>
<text x="35.8" y="189.4">8</text>
<text x="77.8" y="186.4">6</text>
<text x="77.8" y="187.4">7</text>
<text x="77.8" y="188.3">8</text>
<text x="84.8" y="186.4">4</text>
<text x="105.8" y="186.4">6</text>
<text x="105.8" y="187.4">7</text>
<text x="105.8" y="188.3">8</text>
<text x="147.7" y="186.4">7</text>
<text x="147.7" y="187.4">8</text>
<text x="26.8" y="202.4">1</text>
<text x="26.8" y="203.3">2</text>
<text x="36.8" y="202.4">1</text>
<text x="36.8" y="203.3">2</text>
<text x="155.4" y="204">COMPANY:</text>
<text x="26.8" y="204.3">3</text>
<text x="26.8" y="205.4">4</text>
<text x="36.8" y="204.3">3</text>
<text x="36.8" y="205.4">4</text>
<text x="155.4" y="209">TITLE:</text>
<text x="130.4" y="212.5">DRAWN:</text>
<text x="145.4" y="212.5">DATED:</text>
<text x="130.4" y="220.5">QUALITY CONTROL:</text>
<text x="130.4" y="216.4">CHECKED:</text>
<text x="145.4" y="220.5">DATED:</text>
<text x="145.4" y="216.4">DATED:</text>
<text x="159.5" y="217">CODE:</text>
<text x="169" y="217">SIZE:</text>
<text x="183.4" y="217">DRAWING NO:</text>
<text x="201" y="217">REV:</text>
<text x="130.4" y="224.5">RELEASED:</text>
<text x="145.4" y="224.5">DATED:</text>
<text x="155.5" y="225.9">SCALE:</text>
<text x="187.5" y="225.9">SHEET:</text>
<text x="192.6" y="225.9">OF</text>
</g>
</svg>
